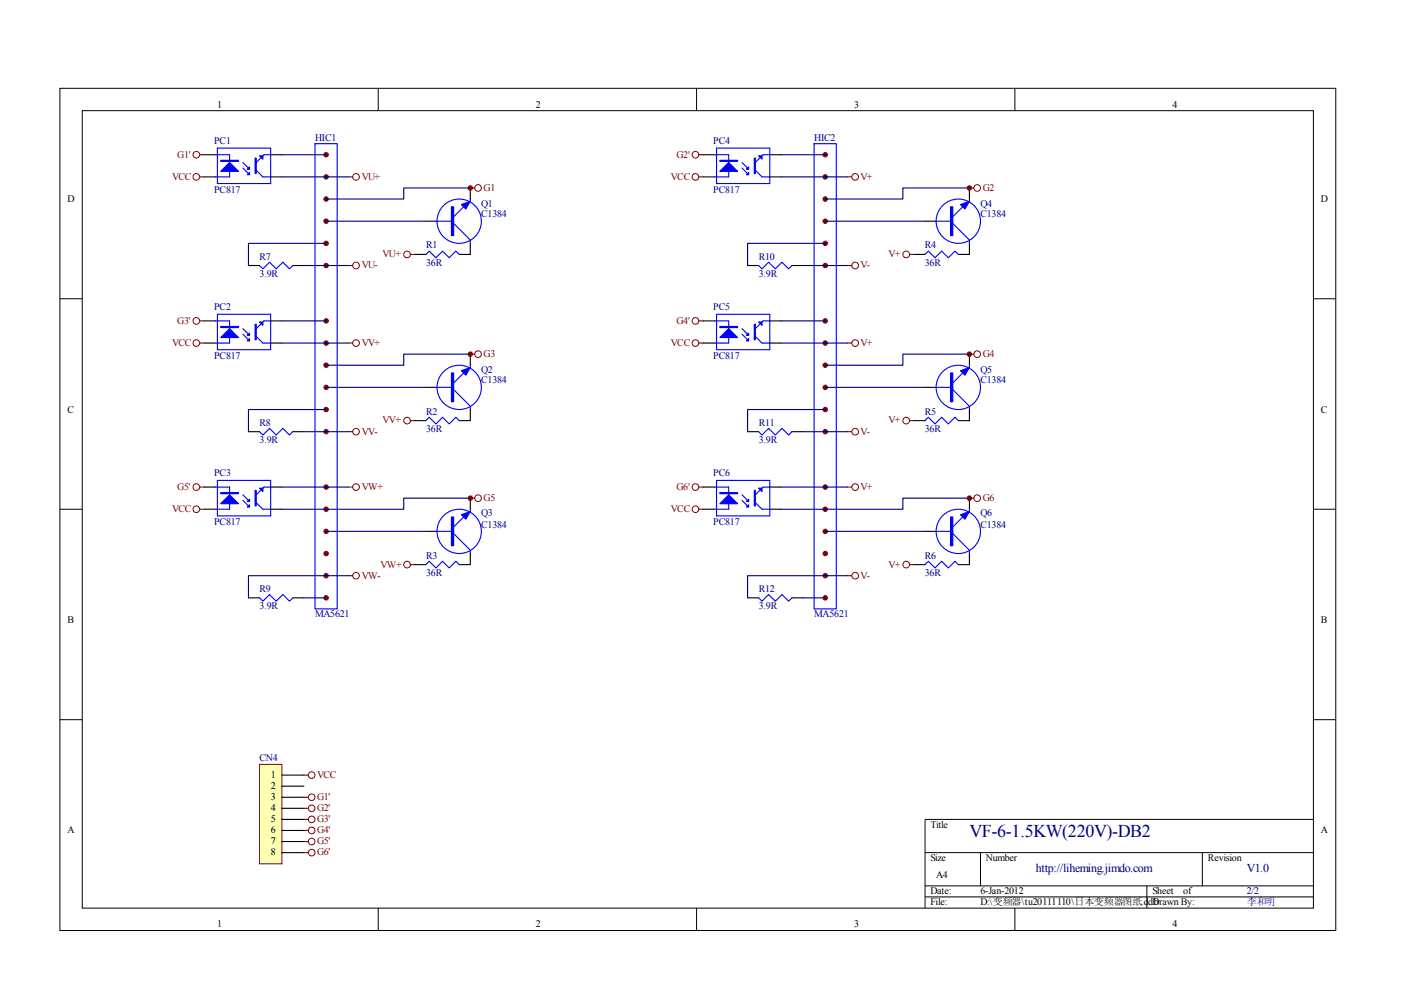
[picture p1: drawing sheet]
<svg xmlns="http://www.w3.org/2000/svg" width="297mm" height="210mm" viewBox="0 0 297 210" stroke-linecap="round" stroke-linejoin="round" font-family="sans-serif">
<g fill="none" stroke="#000" stroke-width=".21">
<path d="M12.7 18.7h270.5v178.6h-270.5zM80.2 18.7v4.7M147.7 18.7v4.7M215.2 18.7v4.7M17.4 23.5h261.1v169h-261.1zM12.7 63.3h4.7M278.4 63.3h4.7M12.7 108h4.7M278.4 108h4.7M12.7 152.6h4.7M278.4 152.6h4.7M278.4 173.7h-82.3v18.8"/>
<path d="M80.2 192.5v4.7M147.7 192.5v4.7M196.1 180.8h82.3M196.1 187.8h82.3M196.1 190.2h82.3M207.9 180.8v7M215.2 192.5v4.7M243.2 187.8v4.7M254.9 180.8v7"/>
</g>
<path d="M55.1 162.2h4.7v20.9h-4.7z" fill="#ffffb0"/>
<g fill="none" stroke="#800000" stroke-width=".21">
<path d="M55 162.1h4.8v21h-4.8z"/>
<circle cx="41.6" cy="32.8" r=".71"/>
<circle cx="41.6" cy="37.5" r=".7"/>
<circle cx="75.5" cy="37.5" r=".71"/>
<circle cx="101.4" cy="39.9" r=".7"/>
<circle cx="147.4" cy="32.8" r=".71"/>
<circle cx="147.5" cy="37.5" r=".71"/>
<circle cx="181.3" cy="37.5" r=".71"/>
<circle cx="207.2" cy="39.9" r=".7"/>
<circle cx="75.5" cy="56.3" r=".71"/>
<circle cx="86.3" cy="53.9" r=".71"/>
<circle cx="181.3" cy="56.3" r=".71"/>
<circle cx="192.1" cy="53.9" r=".7"/>
<circle cx="41.6" cy="68" r=".71"/>
<circle cx="41.6" cy="72.7" r=".7"/>
<circle cx="75.5" cy="72.7" r=".71"/>
<circle cx="101.4" cy="75.1" r=".7"/>
<circle cx="147.4" cy="68" r=".71"/>
<circle cx="147.5" cy="72.7" r=".71"/>
<circle cx="181.3" cy="72.7" r=".71"/>
<circle cx="207.2" cy="75.1" r=".7"/>
<circle cx="75.5" cy="91.5" r=".71"/>
<circle cx="86.3" cy="89.2" r=".71"/>
<circle cx="181.3" cy="91.5" r=".71"/>
<circle cx="192.1" cy="89.2" r=".7"/>
<circle cx="41.6" cy="103.3" r=".7"/>
<circle cx="41.6" cy="108" r=".7"/>
<circle cx="75.5" cy="103.3" r=".71"/>
<circle cx="86.3" cy="119.7" r=".71"/>
<circle cx="101.4" cy="105.6" r=".7"/>
<circle cx="147.5" cy="103.3" r=".71"/>
<circle cx="147.5" cy="108" r=".71"/>
<circle cx="181.3" cy="103.3" r=".71"/>
<circle cx="192.1" cy="119.7" r=".7"/>
<circle cx="207.2" cy="105.6" r=".7"/>
<circle cx="75.5" cy="122.1" r=".71"/>
<circle cx="181.3" cy="122.1" r=".71"/>
<circle cx="66.1" cy="173.7" r=".71"/>
<circle cx="66.1" cy="176.1" r=".71"/>
<circle cx="66.1" cy="164.3" r=".7"/>
<circle cx="66.1" cy="171.4" r=".7"/>
<circle cx="66.1" cy="178.4" r=".7"/>
<circle cx="66.1" cy="169" r=".7"/>
<circle cx="66.1" cy="180.8" r=".7"/>
</g>
<g fill="none" stroke="#000" stroke-width=".23">
<path d="M43.3 37.5h2.3M43.3 32.8h2.3M57.4 37.5h2.3M57.4 32.8h2.3M99.7 39.9v2.3M149.1 37.5h2.3M149.1 32.8h2.3M163.2 37.5h2.4M163.2 32.8h2.4M205.5 39.9v2.3M52.7 56.3h2.3M62.1 56.3h2.3"/>
<path d="M88 53.9h2.3M90.3 46.9h2.4M99.7 51.6v2.3h-2.3M158.5 56.3h2.4M167.9 56.3h2.4M193.8 53.9h2.3M196.1 46.9h2.4M205.5 51.6v2.3h-2.3M43.3 72.7h2.3M43.3 68h2.3M57.4 72.7h2.3M57.4 68h2.3"/>
<path d="M99.7 75.1v2.3M149.1 72.7h2.3M149.1 68h2.3M163.2 72.7h2.4M163.2 68h2.4M205.5 75.1v2.3M52.7 91.5h2.3M62.1 91.5h2.3M88 89.2h2.3M90.3 82.1h2.4M99.7 86.8v2.4h-2.3M158.5 91.5h2.4"/>
<path d="M167.9 91.5h2.4M193.8 89.2h2.3M196.1 82.1h2.4M205.5 86.8v2.4h-2.3M43.3 108h2.3M43.3 103.3h2.3M57.4 108h2.3M57.4 103.3h2.3M88 119.7h2.3M90.3 112.7h2.4M99.7 105.6v2.4M99.7 117.4v2.3h-2.3"/>
<path d="M149.1 108h2.3M149.1 103.3h2.3M163.2 108h2.4M163.2 103.3h2.4M193.8 119.7h2.3M196.1 112.7h2.4M205.5 117.4v2.3h-2.3M205.5 105.6v2.4M52.7 126.8h2.3M62.1 126.8h2.3M158.5 126.8h2.4M167.9 126.8h2.4"/>
<path d="M59.7 164.3h4.7M59.7 166.7h4.7M59.7 169h4.7M59.7 171.4h4.7M59.7 173.7h4.7M59.7 176.1h4.7M59.7 178.4h4.7M59.7 180.8h4.7"/>
</g>
<g fill="none" stroke="#800000" stroke-width=".23">
<path d="M42.3 37.5h1M42.3 32.8h1M73.8 37.5h1M99.7 39.9h1M148.2 37.5h.9M148.2 32.8h.9M179.7 37.5h.9M205.5 39.9h1M73.8 56.3h1M87 53.9h1M179.7 56.3h.9M192.8 53.9h1"/>
<path d="M42.3 72.7h1M42.3 68h1M73.8 72.7h1M99.7 75.1h1M148.2 72.7h.9M148.2 68h.9M179.7 72.7h.9M205.5 75.1h1M73.8 91.5h1M87 89.2h1M179.7 91.5h.9M192.8 89.2h1"/>
<path d="M42.3 108h1M42.3 103.3h1M73.8 103.3h1M87 119.7h1M99.7 105.6h1M148.2 108h.9M148.2 103.3h.9M179.7 103.3h.9M192.8 119.7h1M205.5 105.6h1M73.8 122.1h1M179.7 122.1h.9"/>
<path d="M64.4 169h1M64.4 171.4h1M64.4 173.7h1M64.4 176.1h1M64.4 178.4h1M64.4 164.3h1M64.4 180.8h1"/>
</g>
<g fill="none" stroke="#00f" stroke-width=".23">
<path d="M45.6 32.8h3.1v4.7h-3.1M46.1 31.4h11.3v7.5h-11.3zM51.5 34.5l1.4 1.4M51.5 35.6l1.4 1.4M54.3 36.1l1.4 1.4h1.7M57.4 32.8h-1.4l-1.7 1.7M66.8 30.5h4.7v98.6h-4.7zM151.4 32.8h3.1v4.7h-3.1M151.9 31.4h11.3v7.5h-11.3zM157.3 34.5l1.4 1.4M157.3 35.6l1.4 1.4M160.1 36.1l1.5 1.4h1.6"/>
<path d="M163.2 32.8h-1.4l-1.7 1.7M172.6 30.5h4.7v98.6h-4.7zM55 56.3l.7 .7 1.4-1.4 1.5 1.4 1.4-1.4 1.4 1.4 .7-.7M90.3 53.9l.7-.7 1.4 1.5 1.4-1.5 1.4 1.5 1.5-1.5 .7 .7M92.7 46.9h3.5M96.2 47.4l3.5 3.5v.7M98.3 43.9l-2.1 2.1M99.7 42.2v.5M160.9 56.3l.7 .7 1.4-1.4 1.4 1.4 1.4-1.4 1.4 1.4 .7-.7M196.1 53.9l.7-.7 1.4 1.5 1.5-1.5 1.4 1.5 1.4-1.5 .7 .7M198.5 46.9h3.5M202 47.4l3.5 3.5v.7"/>
<path d="M204.1 43.9l-2.1 2.1M205.5 42.2v.5M45.6 68h3.1v4.7h-3.1M46.1 66.6h11.3v7.5h-11.3zM51.5 69.7l1.4 1.4M51.5 70.9l1.4 1.4M54.3 71.3l1.4 1.4h1.7M57.4 68h-1.4l-1.7 1.7M98.3 79.1l-2.1 2.1M99.7 77.4v.5M151.4 68h3.1v4.7h-3.1M151.9 66.6h11.3v7.5h-11.3z"/>
<path d="M157.3 69.7l1.4 1.4M157.3 70.9l1.4 1.4M160.1 71.3l1.5 1.4h1.6M163.2 68h-1.4l-1.7 1.7M204.1 79.1l-2.1 2.1M205.5 77.4v.5M55 91.5l.7 .7 1.4-1.4 1.5 1.4 1.4-1.4 1.4 1.4 .7-.7M90.3 89.2l.7-.7 1.4 1.4 1.4-1.4 1.4 1.4 1.5-1.4 .7 .7M92.7 82.1h3.5M96.2 82.6l3.5 3.5v.7M160.9 91.5l.7 .7 1.4-1.4 1.4 1.4 1.4-1.4 1.4 1.4 .7-.7M196.1 89.2l.7-.7 1.4 1.4 1.5-1.4 1.4 1.4 1.4-1.4 .7 .7"/>
<path d="M198.5 82.1h3.5M202 82.6l3.5 3.5v.7M45.6 103.3h3.1v4.7h-3.1M46.1 101.9h11.3v7.5h-11.3zM51.5 104.9l1.4 1.4M51.5 106.1l1.4 1.4M54.3 106.6l1.4 1.4h1.7M57.4 103.3h-1.4l-1.7 1.6M90.3 119.7l.7-.7 1.4 1.4 1.4-1.4 1.4 1.4 1.5-1.4 .7 .7M92.7 112.7h3.5M96.2 113.1l3.5 3.6v.7M98.3 109.6l-2.1 2.1"/>
<path d="M99.7 108v.4M151.4 103.3h3.1v4.7h-3.1M151.9 101.9h11.3v7.5h-11.3zM157.3 104.9l1.4 1.4M157.3 106.1l1.4 1.4M160.1 106.6l1.5 1.4h1.6M163.2 103.3h-1.4l-1.7 1.6M196.1 119.7l.7-.7 1.4 1.4 1.5-1.4 1.4 1.4 1.4-1.4 .7 .7M198.5 112.7h3.5M202 113.1l3.5 3.6v.7M204.1 109.6l-2.1 2.1M205.5 108v.4"/>
<path d="M55 126.8l.7 .7 1.4-1.4 1.5 1.4 1.4-1.4 1.4 1.4 .7-.7M160.9 126.8l.7 .7 1.4-1.4 1.4 1.4 1.4-1.4 1.4 1.4 .7-.7"/>
<circle cx="97.4" cy="46.9" r="4.7"/>
<circle cx="203.2" cy="46.9" r="4.7"/>
<circle cx="97.4" cy="82.1" r="4.7"/>
<circle cx="203.2" cy="82.1" r="4.7"/>
<circle cx="97.4" cy="112.7" r="4.7"/>
<circle cx="203.2" cy="112.7" r="4.7"/>
</g>
<g fill="#00f" stroke="#00f" stroke-width=".23">
<path d="M46.8 36.3l1.9-1.8 1.9 1.8z"/>
<path d="M52.4 37l.5-.4v.4z"/>
<path d="M52.9 35.4v.5h-.5z"/>
<path d="M55 33h.7v.7z"/>
<path d="M97.8 43.4l1.9-.7-.9 1.6z"/>
<path d="M48.7 69.7l1.9 1.9h-3.8z"/>
<path d="M52.4 72.3l.5-.5v.5z"/>
<path d="M52.4 71.1l.5-.5v.5z"/>
<path d="M55 68.3h.7v.7z"/>
<path d="M48.7 104.9l1.9 1.9h-3.8z"/>
<path d="M52.4 107.5l.5-.5v.5z"/>
<path d="M52.9 105.9v.4h-.5z"/>
<path d="M55 103.5h.7v.7z"/>
<path d="M97.8 78.6l1.9-.7-.9 1.6z"/>
<path d="M97.8 109.1l1.9-.7-.9 1.7z"/>
<path d="M154.5 34.5l1.9 1.8h-3.8z"/>
<path d="M158.7 36.6v.4h-.4z"/>
<path d="M158.7 35.4v.5h-.4z"/>
<path d="M160.9 33h.7v.7z"/>
<path d="M203.6 43.4l1.9-.7-.9 1.6z"/>
<path d="M154.5 69.7l1.9 1.9h-3.8z"/>
<path d="M158.3 72.3l.4-.5v.5z"/>
<path d="M158.3 71.1l.4-.5v.5z"/>
<path d="M160.9 68.3h.7v.7z"/>
<path d="M154.5 104.9l1.9 1.9h-3.8z"/>
<path d="M158.7 107v.5h-.4z"/>
<path d="M158.7 105.9v.4h-.4z"/>
<path d="M160.9 103.5h.7v.7z"/>
<path d="M203.6 78.6l1.9-.7-.9 1.6z"/>
<path d="M203.6 109.1l1.9-.7-.9 1.7z"/>
<path d="M46.8 34h3.8v.2h-3.8z" fill-rule="evenodd"/>
<path d="M54.1 33.5h.2v3.3h-.2z" fill-rule="evenodd"/>
<path d="M95.7 43.9h.5v6.1h-.5z" fill-rule="evenodd"/>
<path d="M46.8 69.2h3.8v.3h-3.8z" fill-rule="evenodd"/>
<path d="M54.1 68.7h.2v3.3h-.2z" fill-rule="evenodd"/>
<path d="M46.8 104.4h3.8v.3h-3.8z" fill-rule="evenodd"/>
<path d="M54.1 104h.2v3.3h-.2z" fill-rule="evenodd"/>
<path d="M95.7 79.1h.5v6.1h-.5z" fill-rule="evenodd"/>
<path d="M95.7 109.6h.5v6.1h-.5z" fill-rule="evenodd"/>
<path d="M152.6 34h3.8v.2h-3.8z" fill-rule="evenodd"/>
<path d="M159.9 33.5h.2v3.3h-.2z" fill-rule="evenodd"/>
<path d="M201.5 43.9h.5v6.1h-.5z" fill-rule="evenodd"/>
<path d="M152.6 69.2h3.8v.3h-3.8z" fill-rule="evenodd"/>
<path d="M159.9 68.7h.2v3.3h-.2z" fill-rule="evenodd"/>
<path d="M152.6 104.4h3.8v.3h-3.8z" fill-rule="evenodd"/>
<path d="M159.9 104h.2v3.3h-.2z" fill-rule="evenodd"/>
<path d="M201.5 79.1h.5v6.1h-.5z" fill-rule="evenodd"/>
<path d="M201.5 109.6h.5v6.1h-.5z" fill-rule="evenodd"/>
</g>
<g fill="#800000" stroke="#800000" stroke-width=".21">
<circle cx="69.1" cy="32.8" r=".47"/>
<circle cx="69.1" cy="56.3" r=".47"/>
<circle cx="69.1" cy="37.5" r=".47"/>
<circle cx="69.1" cy="51.6" r=".47"/>
<circle cx="69.1" cy="42.2" r=".47"/>
<circle cx="69.1" cy="46.9" r=".47"/>
<circle cx="69.1" cy="68" r=".47"/>
<circle cx="69.1" cy="91.5" r=".47"/>
<circle cx="69.1" cy="72.7" r=".47"/>
<circle cx="69.1" cy="86.8" r=".47"/>
<circle cx="69.1" cy="77.4" r=".47"/>
<circle cx="69.1" cy="82.1" r=".47"/>
<circle cx="69.1" cy="103.3" r=".47"/>
<circle cx="69.1" cy="126.8" r=".47"/>
<circle cx="69.1" cy="108" r=".47"/>
<circle cx="69.1" cy="122.1" r=".47"/>
<circle cx="69.1" cy="112.7" r=".47"/>
<circle cx="69.1" cy="117.4" r=".47"/>
<circle cx="99.7" cy="39.9" r=".47"/>
<circle cx="99.7" cy="75.1" r=".47"/>
<circle cx="99.7" cy="105.6" r=".47"/>
<circle cx="175" cy="32.8" r=".47"/>
<circle cx="175" cy="56.3" r=".47"/>
<circle cx="175" cy="37.5" r=".47"/>
<circle cx="175" cy="51.6" r=".47"/>
<circle cx="175" cy="42.2" r=".47"/>
<circle cx="175" cy="46.9" r=".47"/>
<circle cx="175" cy="68" r=".47"/>
<circle cx="175" cy="91.5" r=".47"/>
<circle cx="175" cy="72.7" r=".47"/>
<circle cx="175" cy="86.8" r=".47"/>
<circle cx="175" cy="77.4" r=".47"/>
<circle cx="175" cy="82.1" r=".47"/>
<circle cx="175" cy="103.3" r=".47"/>
<circle cx="175" cy="126.8" r=".47"/>
<circle cx="175" cy="108" r=".47"/>
<circle cx="175" cy="122.1" r=".47"/>
<circle cx="175" cy="112.7" r=".47"/>
<circle cx="175" cy="117.4" r=".47"/>
<circle cx="205.5" cy="39.9" r=".47"/>
<circle cx="205.5" cy="75.1" r=".47"/>
<circle cx="205.5" cy="105.6" r=".47"/>
</g>
<g fill="none" stroke="#000080" stroke-width=".23">
<path d="M59.7 32.8h9.4M59.7 37.5h14.1M99.7 39.9h-14.1v2.3h-16.5M165.6 32.8h9.4M165.6 37.5h14.1M205.5 39.9h-14.1v2.3h-16.4M64.4 56.3h9.4M69.1 51.6h-16.4v4.7M69.1 46.9h21.2M170.3 56.3h9.4M175 51.6h-16.5v4.7M175 46.9h21.1"/>
<path d="M59.7 68h9.4M59.7 72.7h14.1M99.7 75.1h-14.1v2.3h-16.5M165.6 68h9.4M165.6 72.7h14.1M205.5 75.1h-14.1v2.3h-16.4M64.4 91.5h9.4M69.1 86.8h-16.4v4.7M69.1 82.1h21.2M170.3 91.5h9.4M175 86.8h-16.5v4.7M175 82.1h21.1"/>
<path d="M59.7 103.3h14.1M69.1 112.7h21.2M99.7 105.6h-14.1v2.4h-25.9M165.6 103.3h14.1M175 112.7h21.1M205.5 105.6h-14.1v2.4h-25.8M64.4 126.8h4.7M73.8 122.1h-21.1v4.7M170.3 126.8h4.7M179.7 122.1h-21.2v4.7"/>
</g>
<text font-size="3.8" fill="#000080" x="205.6" y="177.5">VF-6-1.5KW(220V)-DB2</text>
<g font-size="2.5" fill="#000080">
<text x="219.6" y="184.8">http://liheming.jimdo.com</text>
<text x="264.3" y="184.8">V1.0</text>
</g>
<g font-size="2.1">
<text x="46.1" y="22.9">1</text>
<text x="113.6" y="22.9">2</text>
<text x="181.1" y="22.9">3</text>
<text x="248.6" y="22.9">4</text>
<text x="14.3" y="42.8">D</text>
<text x="280.1" y="42.8">D</text>
<text x="14.3" y="87.5">C</text>
<text x="280.1" y="87.5">C</text>
<text x="14.3" y="132.1">B</text>
<text x="280.1" y="132.1">B</text>
<text x="57.4" y="164.9">1</text>
<text x="57.4" y="167.3">2</text>
<text x="57.4" y="169.6">3</text>
<text x="57.4" y="172">4</text>
<text x="14.3" y="176.7">A</text>
<text x="57.4" y="174.3">5</text>
<text x="57.4" y="176.7">6</text>
<text x="57.4" y="179">7</text>
<text x="197.3" y="175.5">Title</text>
<text x="280.1" y="176.7">A</text>
<text x="57.4" y="181.4">8</text>
<text x="197.3" y="182.6">Size</text>
<text x="209" y="182.6">Number</text>
<text x="256.1" y="182.6">Revision</text>
<text x="197.3" y="189.6">Date:</text>
<text x="197.3" y="192">File:</text>
<text x="198.5" y="186.1">A4</text>
<text x="207.9" y="189.6">6-Jan-2012</text>
<text x="207.9" y="192">D:\变频器\tu20111110\日本变频器图纸.ddb</text>
<text x="244.3" y="189.6">Sheet</text>
<text x="244.3" y="192">Drawn By:</text>
<text x="250.9" y="189.6">of</text>
<text x="46.1" y="196.6">1</text>
<text x="113.6" y="196.6">2</text>
<text x="181.1" y="196.6">3</text>
<text x="248.6" y="196.6">4</text>
</g>
<g font-size="2.1" fill="#000080">
<text x="66.8" y="29.9">HIC1</text>
<text x="172.6" y="29.9">HIC2</text>
<text x="45.4" y="30.6">PC1</text>
<text x="151.2" y="30.6">PC4</text>
<text x="45.4" y="40.9">PC817</text>
<text x="151.2" y="40.9">PC817</text>
<text x="102" y="43.8">Q1</text>
<text x="102" y="46.1">C1384</text>
<text x="207.9" y="43.8">Q4</text>
<text x="207.9" y="46.1">C1384</text>
<text x="90.3" y="52.7">R1</text>
<text x="196.1" y="52.7">R4</text>
<text x="55" y="55">R7</text>
<text x="55" y="58.8">3.9R</text>
<text x="90.3" y="56.4">36R</text>
<text x="160.9" y="55">R10</text>
<text x="160.9" y="58.8">3.9R</text>
<text x="196.1" y="56.4">36R</text>
<text x="45.4" y="65.8">PC2</text>
<text x="151.2" y="65.8">PC5</text>
<text x="45.4" y="76.1">PC817</text>
<text x="151.2" y="76.1">PC817</text>
<text x="102" y="79">Q2</text>
<text x="102" y="81.3">C1384</text>
<text x="207.9" y="79">Q5</text>
<text x="207.9" y="81.3">C1384</text>
<text x="90.3" y="87.9">R2</text>
<text x="196.1" y="87.9">R5</text>
<text x="55" y="90.3">R8</text>
<text x="55" y="94">3.9R</text>
<text x="90.3" y="91.6">36R</text>
<text x="160.9" y="90.3">R11</text>
<text x="160.9" y="94">3.9R</text>
<text x="196.1" y="91.6">36R</text>
<text x="45.4" y="101">PC3</text>
<text x="151.2" y="101">PC6</text>
<text x="45.4" y="111.4">PC817</text>
<text x="102" y="109.5">Q3</text>
<text x="102" y="111.9">C1384</text>
<text x="151.2" y="111.4">PC817</text>
<text x="207.9" y="109.5">Q6</text>
<text x="207.9" y="111.9">C1384</text>
<text x="90.3" y="118.5">R3</text>
<text x="196.1" y="118.5">R6</text>
<text x="55" y="125.5">R9</text>
<text x="90.3" y="122.2">36R</text>
<text x="160.9" y="125.5">R12</text>
<text x="196.1" y="122.2">36R</text>
<text x="55" y="129.2">3.9R</text>
<text x="66.8" y="130.9">MA5621</text>
<text x="160.9" y="129.2">3.9R</text>
<text x="172.6" y="130.9">MA5621</text>
<text x="55" y="161.4">CN4</text>
<text x="264.3" y="189.6">2/2</text>
<text x="264.3" y="192">李和明</text>
</g>
<g font-size="2.1" fill="#800000">
<text x="37.6" y="33.5">G1'</text>
<text x="143.4" y="33.5">G2'</text>
<text x="36.5" y="38.1">VCC</text>
<text x="76.7" y="38.1">VU+</text>
<text x="102.5" y="40.5">G1</text>
<text x="142.2" y="38.1">VCC</text>
<text x="182.5" y="38.1">V+</text>
<text x="208.4" y="40.5">G2</text>
<text x="76.7" y="56.9">VU-</text>
<text x="81.1" y="54.5">VU+</text>
<text x="182.5" y="56.9">V-</text>
<text x="188.4" y="54.5">V+</text>
<text x="37.6" y="68.7">G3'</text>
<text x="143.4" y="68.7">G4'</text>
<text x="36.5" y="73.3">VCC</text>
<text x="76.7" y="73.3">VV+</text>
<text x="102.5" y="75.7">G3</text>
<text x="142.2" y="73.3">VCC</text>
<text x="182.5" y="73.3">V+</text>
<text x="208.4" y="75.7">G4</text>
<text x="81.1" y="89.8">VV+</text>
<text x="188.4" y="89.8">V+</text>
<text x="76.7" y="92.1">VV-</text>
<text x="182.5" y="92.1">V-</text>
<text x="37.6" y="103.9">G5'</text>
<text x="76.7" y="103.9">VW+</text>
<text x="102.5" y="106.2">G5</text>
<text x="143.4" y="103.9">G6'</text>
<text x="182.5" y="103.9">V+</text>
<text x="208.4" y="106.2">G6</text>
<text x="36.5" y="108.6">VCC</text>
<text x="142.2" y="108.6">VCC</text>
<text x="76.7" y="122.7">VW-</text>
<text x="80.7" y="120.3">VW+</text>
<text x="182.5" y="122.7">V-</text>
<text x="188.4" y="120.3">V+</text>
<text x="67.2" y="164.9">VCC</text>
<text x="67.2" y="169.6">G1'</text>
<text x="67.2" y="172">G2'</text>
<text x="67.2" y="174.3">G3'</text>
<text x="67.2" y="176.7">G4'</text>
<text x="67.2" y="179">G5'</text>
<text x="67.2" y="181.4">G6'</text>
</g>
</svg>
